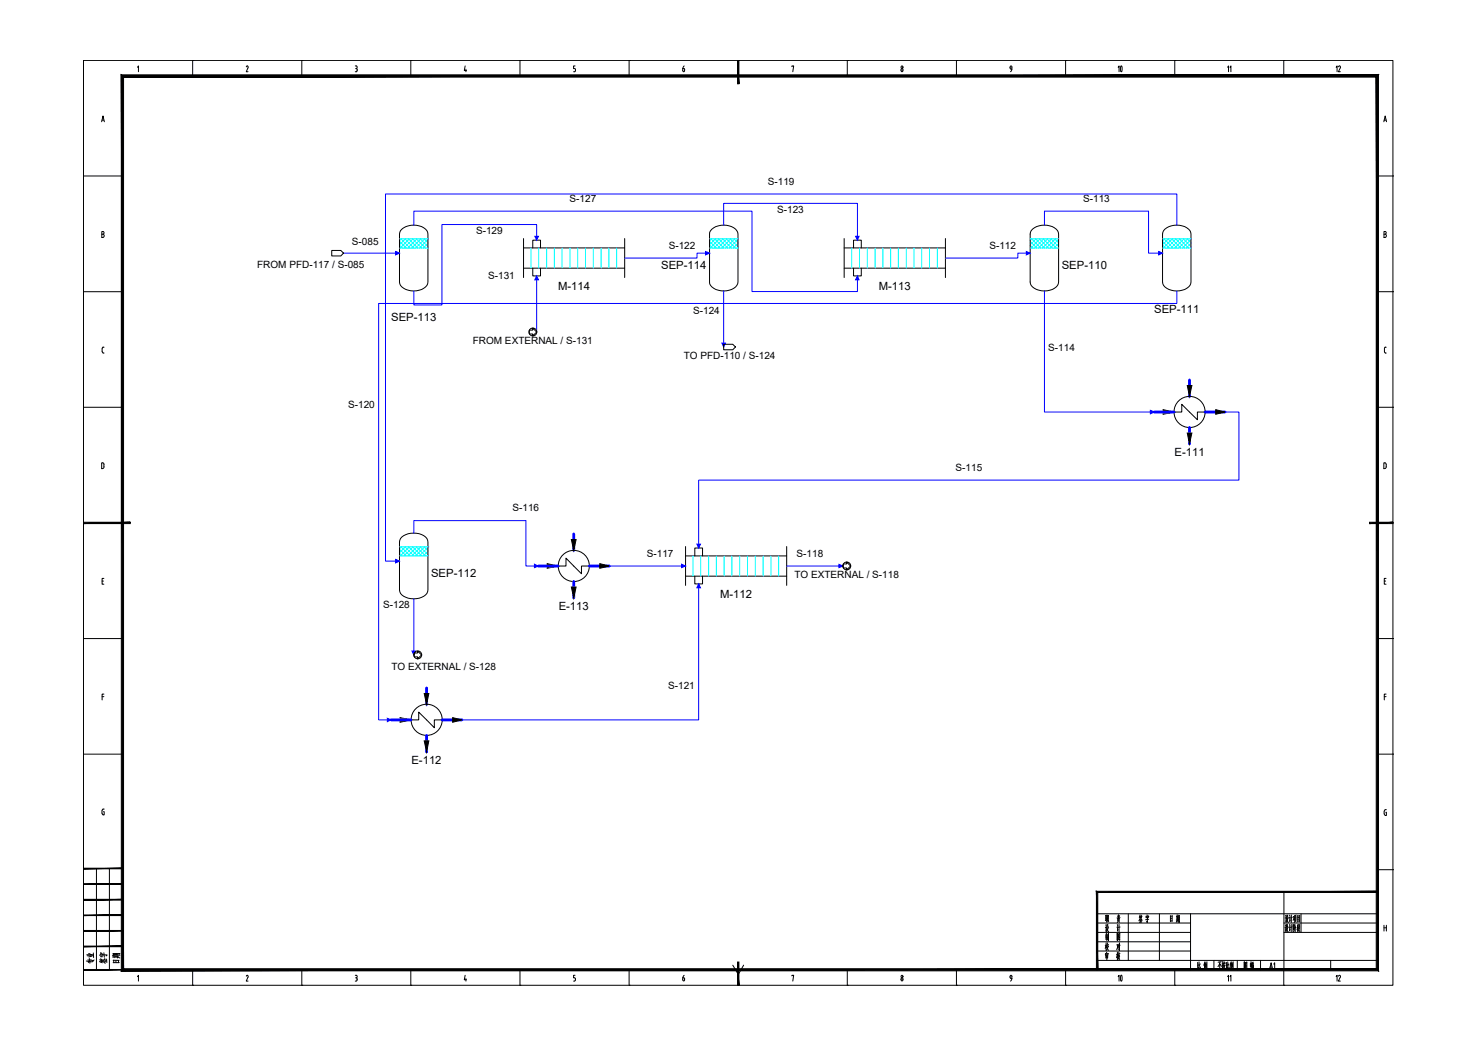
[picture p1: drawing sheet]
<svg xmlns="http://www.w3.org/2000/svg" width="420mm" height="297mm" viewBox="0 0 420 297" stroke-linecap="round" stroke-linejoin="round" font-family="sans-serif">
<g fill="none" stroke="#000" stroke-width=".28">
<path d="M23.7 17.2h372.3v262.9h-372.3zM39.1 19.1l.3-.4v1.7M54.8 17.2h.1M54.8 17.2v4.4M70 19l.4-.2 .1 .5M70.5 19.3l-.5 1.1h.5M85.8 17.2h.1M85.8 17.2v4.4M101 18.7l.5 .2v.4l-.2 .2M101.1 19.5h.1M101.3 19.5l.2 .3M101.5 19.8v.3"/>
<path d="M116.8 17.2h.1M116.8 17.2v4.4M132.2 18.7l-.2 1.4h.6M132.4 19.7v.7M147.8 17.2h.1M147.8 17.2v4.4M163.5 18.7h-.4v.8h.4l.1 .3M163.6 19.8v.3M178.8 17.2h.1M178.8 17.2v4.4M194.5 18.7l-.4 .8M194.6 19.8v.3"/>
<path d="M194.6 19.8l-.1-.3h-.4l.1 .8h.3l.1-.3M209.9 17.2h.1M225.1 19v-.3h.5l-.2 1.7M240.9 17.2h.1M240.9 17.2v4.4M256.7 19.8v.3M256.7 19.8l-.1-.3a.42 .42 0 0 0-.5 .4 .42 .42 0 0 0 .5 .4l.1-.3M271.9 17.2h.1M271.9 17.2v4.4M287.4 19.7h.2M287.6 19.1v.8l-.3 .5M287.7 19.1l-.2-.3a.43 .43 0 0 0-.4 .3 .43 .43 0 0 0 .3 .5"/>
<path d="M302.9 17.2h.1M302.9 17.2v4.4M334 17.2h.1M334 17.2v4.4M364.9 17.2h.1M364.9 17.2v4.4M28.9 34.6l.4-1.6 .4 1.6M29 34.1h.5M101.5 20l-.1 .3-.4 .1M163.6 20l-.1 .3-.4 .1M393.4 34.6l.4-1.6 .4 1.6M393.5 34.1h.5"/>
<path d="M23.7 50h11.1M391.6 50h4.4M396 50h.1M28.9 66.6l.7 .2v.4l-.3 .3M29.3 66.5l.2-.1v-.4l-.6-.2v1.7h.4M393.4 66.6l.7 .2v.4l-.3 .3M393.8 66.5l.2-.1v-.4l-.6-.2v1.7h.4M23.7 82.9h11.1M29 99.1v.8M29.1 99.9l.1 .4 .4 .1M29.3 98.7h.3M29.3 98.7l-.2 .4"/>
<path d="M391.6 82.9h4.4M393.8 98.7h.3M393.8 98.7l-.2 .4v1l.2 .2M396 82.9h.1M23.7 115.8h11.1M391.6 115.8h4.4M393.8 100.4h.3M396 115.8h.1M28.9 131.6l.6 .2 .1 .9-.2 .4-.5 .1zM393.4 131.6h.5l.2 .5-.1 .8-.6 .3zM396 148.6h.1M29 165.2h.4"/>
<path d="M29.5 164.4h-.5v1.7h.5M393.5 165.2h.4M394 164.4h-.5v1.7h.5M23.7 181.5h11.1M29 198h.5M29.5 197.3h-.5v1.7M391.6 181.5h4.4M393.5 198h.5M394 197.3h-.5v1.7M396 181.5h.1M23.7 214.4h11.1M391.6 214.4h4.4"/>
<path d="M396 214.4h.1M29 230.4v.8M29.4 230.7h.2v.9l-.4-.1-.2-.4M29.6 230h-.4l-.2 .4M393.8 230.2h.3M393.8 230.2l-.3 .4 .1 .9 .2 .3M393.9 230.9h.2v.9h-.3M27.4 246.9v28.8M31.1 246.9v28.8M311.9 259.7h79.7M320.7 259.7v13.3M329.6 259.7v13.3"/>
<path d="M338.4 259.7v16M365 253.5v22.2M369.9 259.7v5.3M391.6 247.2h4.4M396 247.2h.1M39.1 277.6l.3-.4v1.7M54.8 275.7v4.4M70 277.5l.3-.3 .2 .2-.5 1.5h.5M85.8 275.7v4.4M101 277.2l.5 .2v.4l-.2 .1M101 278.9h.2M101.1 277.9h.1"/>
<path d="M101.3 277.9l.2 .4M101.5 278.3v.2M101.5 278.5l-.2 .3M116.8 275.7v4.4M132.2 277.2l-.2 1.3h.6M132.4 278.2v.7M147.8 275.7v4.4M163.1 278.9h.2M163.5 277.2h-.4v.7l.4 .1 .1 .3M163.6 278.3v.2M163.6 278.5l-.3 .3M178.8 275.7v4.4"/>
<path d="M194.1 278.5l.3 .3 .2-.3M194.5 277.2l-.4 .8M194.6 278.3v.2M194.6 278.3l-.1-.3-.4-.1v.6M208.3 274.3l1.6 2.7 1.5-2.7M225.1 277.4v-.2h.5l-.2 1.7M240.9 275.7v4.4M256.1 278.5l.3 .3 .3-.3M256.7 278.3v.2M256.7 278.3l-.3-.4-.3 .6M271.9 275.7v4.4M287.1 277.8l.3 .3"/>
<path d="M287.4 278.2h.2M287.6 277.6v.8l-.3 .5M287.7 277.6l-.3-.4-.3 .6M302.9 275.7v4.4M311.9 273h79.7M311.9 262.4h26.5M311.9 265h26.5M311.9 267.7h26.5M311.9 270.3h26.5M324 261.6l.1 .3M324.1 260l-.2 .9M324.1 260.5l.1 .3"/>
<path d="M324.2 261.6l.1 .3M324.3 260.8l.4 .8M324.3 260.7l-.5 1M324.3 260.4l-.3 .1M324.4 261.3l-.4 .1M324.5 260.1l-.2 .6M324.5 260.5v.3M324.5 261.5l-.2 .6M324.6 262.1l-.7 .1M324.7 260.4l-.3 .1M325.8 260.5l.7-.1v.4M325.8 260.4v.4"/>
<path d="M326.1 260l.1 .4M326.2 261.1l-.1 1.1-.1-.3M326.3 260.7l-.1 .4M326.3 260.8h-.4M326.5 261.3l-.8 .1M332.7 260.3v1.7M333.1 261l-.4 .1M333.2 261.7l-.5 .1M333.2 260.4l-.5 .1M333.2 260.3v1.6M334 275.7v4.4M334.6 260.1v1.3"/>
<path d="M334.6 261.6l-.2 .6M334.7 261.6l.1 .3M334.8 260.8h-.2M334.8 261.1h-.2M334.8 260v1.4M335 260.4l-.6 .1M335 261.4l-.6 .1M335.1 261.3l-.2 .9M335.1 260.3v1.1M335.3 260.2v2l-.2-.2M335.3 260.8h-.2M335.3 261.2l-.2 .1"/>
<path d="M335.3 260.3h-.2M340.5 273.5v1.7M340.8 274.9l-.4 .5M340.8 274.3l-.3 .1M340.9 273.4v1.8l.1 .2h.2v-.5M341.2 274l-.3 .6M342.4 273.8v1.7M342.5 273.4l-.3 1M342.6 274.4l.1 .3M342.7 273.8l-.2 .9M342.8 274.1l-.3 1.2M342.8 274.1l-.2 .1"/>
<path d="M342.9 273.7l-.4 .1M342.9 273.9v1M343.1 273.4v2.1l-.2-.3M345.1 273v2.7M346.7 273.9v1.5M346.8 273.4l-.6 1.4M346.9 274.1l.3 .6M347.2 273.4l-.9 .1M347.6 273.3v2.1l-.2-.2M347.7 274.3l-.3 .3M347.7 273.9l-.3 .1M347.8 273.7v.4"/>
<path d="M348 273.9l-.2 .9 .4 .6M348 273.3l.1 .4M348.1 274.5l-.4 1M348.2 273.8h-.4M348.3 273.7l-.1 .3M348.3 274.4l-.6 .1M348.6 273.5v1.7M348.9 274.9l-.3 .5M348.9 274.2l-.3 .2M349 273.4v1.8l.2 .2h.2v-.5M349.3 274l-.3 .6M349.9 273.8v1.7"/>
<path d="M350 273.4l-.3 1M350 274.4l.1 .3M350.1 273.7l-.1 .9M350.3 274.1l-.3 1.2M350.3 274.1l-.2 .1M350.3 273.7l-.3 .1M350.4 273.9v1M350.5 273.4v2l-.1-.2M351.7 273v2.7M353.7 275.4v-2v2M353.7 275.3h.7M354 274.1l.4 .5"/>
<path d="M354 274.9l.1 .3M354 274.6l.1 .2M354.1 273.7l-.3 .6M354.2 273.9l-.2 .1M354.3 273.8l-.5 1M354.4 273.4v2M354.4 273.5l-.7 .1M355.5 273.8v1M355.6 273.3v2.2M355.8 274h-.3M355.8 273.9l-.1 .9v-.2M355.9 274.4v1.1"/>
<path d="M356 273.8v.6M356.1 274.5v.9M356.3 274.9l-.4 .1M356.3 273.8l-.3 .1M356.3 273.8l-.1 .4M356.3 274.2l-.3 .1M356.3 273.5l-.4 .1M356.3 275.3l-.4 .1M356.3 274.5l-.4 .1M356.3 274.4v1M364.9 275.7v4.4M365 262.4h26.6"/>
<path d="M365 265h26.6M365.4 262.9l.1 .3M365.4 260.2l.2 .3M365.5 263.6h-.2M365.5 263.5v1M365.6 260.9h-.3M365.6 260.8v1M365.7 264.2l-.3 .5M365.7 264l.5 .8M365.7 261.5l-.2 .5M365.7 262.8l-.1 1M365.8 261.3l.3 .9h.2"/>
<path d="M365.8 260.5l-.1 .6M365.8 260.1v.5M366 262.8v.8h.2M366 262.9h-.3M366 260.1v.7l.3 .1M366 260.2l-.2 .1M366 263.8h-.3M366.1 263.7l-.6 1.2M366.1 261.1h-.4M366.1 261l-.5 1.2M366.4 263.6l.2-.2v1.2l.2-.5M366.6 262.8l.1 .4"/>
<path d="M366.6 260.1l.1 .4M366.7 260.8l-.2 .1M366.7 260.8l-.1 1.1M366.8 261.5l-.2 .4M367.1 262.7v2.2M367.1 260.1v2.1M367.3 263.5l-.5 .1M367.4 260.8l-.6 .1M367.6 262.8v2M367.8 262.8l-.1 1.4v-.2M367.8 260.5v.9M367.8 262.9l-.2 .1"/>
<path d="M367.9 260.5l-.3 .1M368 263.6l-.3 1.3M368 261.3l-.4 .3M368 260.6v1M368.1 262.9l.4 .8M368.1 262.7l-.3 1M368.2 260.8l-.3 1.4M368.2 260.2v.5M368.2 261.6l.3 .5M368.2 263.5v1.4M368.4 260.6l-.4 .1M368.4 260.5v1.1"/>
<path d="M368.5 260.1l-.5 .2M368.8 262.9v1.8M368.9 260.2v1.9M369 263.6l-.2 .1M369 263.3l-.2 .1M369 264l-.3 .2M369 262.8l-.2 .3M369.1 264l.5 .7M369.1 263.8l.3-.1-.4 1.1M369.2 262.8l-.1 .9M369.4 262.8l.1 .7M369.4 261.2l-.5 .1"/>
<path d="M369.4 260.8h-.5M369.4 262.9l-.2 .1M369.5 260.3l-.6 .1M369.5 260.2v1.9M369.5 261.7l-.6 .2M378.3 273v2.7M393.4 263v1.7M393.4 263.7h.7M394.1 263v1.7M54.8 280.1h.1M85.8 280.1h.1M116.8 280.1h.1"/>
<path d="M147.8 280.1h.1M178.8 280.1h.1M209.9 280.1h.1M240.9 280.1h.1M271.9 280.1h.1M302.9 280.1h.1M334 280.1h.1M364.9 280.1h.1"/>
<circle cx="256.4" cy="19.1" r=".32"/>
<circle cx="256.4" cy="277.6" r=".32"/>
</g>
<g fill="#000" stroke="#000" stroke-width=".28">
<path d="M209.7 17.2l.3 6.6v-6.6zM209.7 17.2l.3 6.6h-.3z"/>
<path d="M34.5 21.3l.6 254.1v-253.5zM34.5 21.3l.6 254.1-.6 .6zM34.5 276l356.7-.6h-356.1zM34.5 276l356.7-.6 .7 .6zM391.2 21.9v253.5l.7 .6zM391.2 21.9l.7-.6v254.7zM35.1 21.9h356.1l.7-.6zM34.5 21.3h357.4l-356.8 .6z"/>
<path d="M23.7 148.4v.4l13.3-.4zM23.7 148.8l13.3-.4v.4z"/>
<path d="M389.3 148.8h6.7v-.4zM389.3 148.4h6.7l-6.7 .4z"/>
<path d="M23.7 255.8h11.1v-.2zM23.7 255.6h11.1l-11.1 .2z"/>
<path d="M23.7 251.4h11.1v-.2zM23.7 251.2h11.1l-11.1 .2z"/>
<path d="M23.7 247h11.1v-.2zM23.7 246.8h11.1l-11.1 .2z"/>
<path d="M312.1 253.7h79.5v-.3zM311.7 253.4h79.9l-79.5 .3zM311.7 253.4l.4 22.3v-22zM311.7 253.4l.4 22.3h-.4z"/>
<path d="M23.7 275.7h11.1v-.1zM23.7 275.6h11.1l-11.1 .1z"/>
<path d="M23.7 269.1h11.1v-.2zM23.7 268.9h11.1l-11.1 .2z"/>
<path d="M23.7 264.7h11.1v-.2zM23.7 264.5h11.1l-11.1 .2z"/>
<path d="M23.7 260.3h11.1v-.2zM23.7 260.1h11.1l-11.1 .2z"/>
<path d="M209.7 273.5v6.6h.3zM209.7 273.5h.3v6.6z"/>
</g>
<path d="M328.1 117.1h5.6M338.1 108v4.7M342.6 117.1h5.6M338.1 121.5v4.7M163.1 151.8v4.6M153 160.9h5.7M163.1 165.3v4.7M167.5 160.9h5.7M121.3 195.6v4.6M111.2 204.6h5.6M121.3 209.1v4.6M125.7 204.6h5.6" fill="none" stroke="#00f" stroke-width=".8"/>
<path d="M330.7 116.4l3 .7-3 .7zM337.5 109.6h1.3l-.7 3.1zM345.6 116.4l2.6 .7-2.6 .7zM337.5 123.1h1.3l-.7 3.1zM162.4 153.4h1.4l-.7 3zM155.6 160.2l3.1 .7-3.1 .6zM162.4 166.9h1.4l-.7 3.1zM170.5 160.2l2.7 .7-2.7 .6zM113.7 204l3.1 .6-3.1 .7zM120.6 197.1h1.3l-.6 3.1zM120.6 210.6h1.3l-.6 3.1zM128.7 204l2.6 .6-2.6 .7z" fill="#000" stroke="#000" stroke-width=".28"/>
<g fill="none" stroke="#000" stroke-width=".28">
<path d="M114.2 65.1a5.4 5.4 0 0 1 7.2 .5l.3 .9v13.7a3.6 3.6 0 0 1-4.1 2.5 3.6 3.6 0 0 1-4-2.5v-13.7l.3-.9zM148.8 76.2h28.8M148.8 70.5h28.8M148.8 67.8v11.1M151.5 70.5v-2.2h2.2v2.2M151.5 76.2v2.2h2.2v-2.2M177.6 67.8v11.1M202.4 65.1a5.3 5.3 0 0 1 7.1 .5l.3 .9v13.7a3.6 3.6 0 0 1-4.1 2.5 3.6 3.6 0 0 1-4-2.5v-13.7v-.5zM240 76.2h28.8M240 67.8v11.1M240 70.5h28.8M242.6 70.5v-2.2h2.2v2.2"/>
<path d="M242.6 76.2v2.2h2.2v-2.2M268.8 67.8v11.1M293.5 65.1a5.4 5.4 0 0 1 7.1 .5l.3 .9v13.7a3.6 3.6 0 0 1-4 2.5 3.6 3.6 0 0 1-4.1-2.5v-13.7l.3-.9zM331.2 65.1a5.4 5.4 0 0 1 7.1 .5l.3 .9v13.7a3.6 3.6 0 0 1-4.1 2.5 3.6 3.6 0 0 1-4-2.5v-13.7l.3-.9zM333.7 117.1h2.2v-2.2l4.5 4.4v-2.2h2.2M114.2 152.6a5.5 5.5 0 0 1 7.2 .5l.3 .9v13.7a3.5 3.5 0 0 1-4.1 2.5 3.5 3.5 0 0 1-4-2.5v-13.7l.3-.9zM194.9 155.3v11.1M194.9 158h28.7M197.5 158v-2.2h2.2v2.2M223.6 155.3v11.1M158.7 160.9h2.2v-2.2l4.4 4.4v-2.2h2.2M194.9 163.8h28.7"/>
<path d="M197.5 163.8v2.2h2.2v-2.2M116.8 204.6h2.2v-2.2l4.5 4.5v-2.3h2.2"/>
<circle cx="338.2" cy="117.1" r="4.4"/>
<circle cx="163.1" cy="160.9" r="4.4"/>
<circle cx="121.3" cy="204.6" r="4.4"/>
</g>
<g fill="none" stroke="#0ff" stroke-width=".28">
<path d="M113.6 67.9h8.1M113.6 70.5h8.1M113.6 69.7l.8 .8M113.6 68.6l1.9 1.9M114 67.9l2.6 2.6M114.2 67.9l-.6 .6M115.1 67.9l2.6 2.6M115.3 67.9l-1.7 1.7M116.1 67.9l2.7 2.6M116.4 67.9l-2.6 2.6M117.2 67.9l2.7 2.6M117.5 67.9l-2.7 2.6"/>
<path d="M118.3 67.9l2.7 2.6M118.6 67.9l-2.7 2.6M119.5 67.9l2.2 2.2M119.7 67.9l-2.7 2.6M120.6 67.9l1.1 1.1M120.8 67.9l-2.7 2.6M121.7 68.1l-2.5 2.4M121.7 69.2l-1.4 1.3M121.7 70.3l-.3 .2M150.9 70.5v5.7M153.1 70.5v5.7M155.4 70.5v5.7"/>
<path d="M157.6 70.5v5.7M159.8 70.5v5.7M162 70.5v5.7M164.2 70.5v5.7M166.4 70.5v5.7M168.6 70.5v5.7M170.9 70.5v5.7M173.1 70.5v5.7M175.3 70.5v5.7M201.7 67.9h8.1M201.7 70.5h8.1M201.7 69.7l.8 .8"/>
<path d="M201.7 68.6l1.9 1.9M202.1 67.9l2.6 2.6M202.3 67.9l-.6 .6M203.2 67.9l2.6 2.6M203.4 67.9l-1.7 1.7M204.3 67.9l2.6 2.6M204.5 67.9l-2.6 2.6M205.4 67.9l2.6 2.6M205.6 67.9l-2.6 2.6M206.5 67.9l2.6 2.6M206.7 67.9l-2.6 2.6M207.5 67.9l2.3 2.2"/>
<path d="M207.8 67.9l-2.6 2.6M208.6 67.9l1.2 1.1M208.9 67.9l-2.6 2.6M209.7 67.9h.1M209.8 68.1l-2.5 2.4M209.8 69.2l-1.4 1.3M209.8 70.3l-.3 .2M242.1 70.5v5.7M244.3 70.5v5.7M246.5 70.5v5.7M248.8 70.5v5.7M251 70.5v5.7"/>
<path d="M253.2 70.5v5.7M255.4 70.5v5.7M257.6 70.5v5.7M259.8 70.5v5.7M262 70.5v5.7M264.2 70.5v5.7M266.5 70.5v5.7M292.8 69.7l.9 .8M292.8 68.6l2 1.9M292.8 67.9h8.1M292.8 70.5h8.1M293.3 67.9l2.6 2.6"/>
<path d="M293.4 67.9l-.6 .6M294.4 67.9l2.6 2.6M294.5 67.9l-1.7 1.7M295.4 67.9l2.7 2.6M295.6 67.9l-2.5 2.6M296.5 67.9l2.7 2.6M296.7 67.9l-2.6 2.6M297.6 67.9l2.7 2.6M297.8 67.9l-2.6 2.6M298.7 67.9l2.2 2.2M298.9 67.9l-2.6 2.6M299.8 67.9l1.1 1.1"/>
<path d="M300 67.9l-2.6 2.6M300.9 68.1l-2.4 2.4M300.9 69.2l-1.3 1.3M300.9 70.3l-.2 .2M330.5 67.9h8.1M330.5 70.5h8.1M330.5 69.7l.8 .8M330.5 68.6l1.9 1.9M330.9 67.9l2.6 2.6M331.1 67.9l-.6 .6M332 67.9l2.6 2.6M332.2 67.9l-1.7 1.7"/>
<path d="M333.1 67.9l2.6 2.6M333.3 67.9l-2.6 2.6M334.2 67.9l2.6 2.6M334.4 67.9l-2.6 2.6M335.3 67.9l2.6 2.6M335.5 67.9l-2.6 2.6M336.4 67.9l2.2 2.2M336.6 67.9l-2.6 2.6M337.5 67.9l1.1 1.1M337.7 67.9l-2.6 2.6M338.6 68.1l-2.4 2.4M338.6 69.2l-1.3 1.3"/>
<path d="M338.6 70.3l-.2 .2M113.6 157.2l.8 .8M113.6 156.1l1.9 1.9M113.6 155.4h8.1M113.6 158h8.1M114 155.4l2.6 2.6M114.2 155.4l-.6 .6M115.1 155.4l2.6 2.6M115.3 155.4l-1.7 1.7M116.1 155.4l2.7 2.6M116.4 155.4l-2.6 2.6M117.2 155.4l2.7 2.6"/>
<path d="M117.5 155.4l-2.7 2.6M118.3 155.4l2.7 2.6M118.6 155.4l-2.7 2.6M119.5 155.4l2.2 2.2M119.7 155.4l-2.7 2.6M120.6 155.4l1.1 1.1M120.8 155.4l-2.7 2.6M121.7 155.4h.1M121.7 155.6l-2.5 2.4M121.7 156.7l-1.4 1.3M121.7 157.8l-.3 .2M197 158v5.8"/>
<path d="M199.2 158v5.8M201.5 158v5.8M203.7 158v5.8M205.9 158v5.8M208.1 158v5.8M210.3 158v5.8M212.5 158v5.8M214.7 158v5.8M216.9 158v5.8M219.1 158v5.8M221.3 158v5.8"/>
</g>
<!-- layer: STREAM -->
<g fill="none" stroke="#00f" stroke-width=".28">
<path d="M97.6 72h16M117.6 64v-4h96.2v22.9h29.9v-4.5M152.6 68.3v-4.5h-27v22.9h-8v-4M152.6 78.4v16M201.7 72h-3.6v1.3h-20.5M205.7 64v-6.2h38v10.5M292.8 72h-3.5v1.3h-20.5M296.9 64v-4h29.6v12h4M334.5 64v-8.9h-224.9v104.4h4M205.7 82.7v15.9M296.9 82.7v34.4h31.2M334.5 82.7v3.6h-226.9v118.3h3.6"/>
<path d="M348.2 117.1h4v19.4h-153.6v19.3M117.6 151.5v-3.5h31.9v12.9h3.5M117.6 170.3v15.9M173.2 160.9h21.7M198.6 166v38.6h-67.3M223.6 160.9h16"/>
</g>
<!-- layer: STREAM_ARROW -->
<g fill="#00f" stroke="#00f" stroke-width=".28">
<path d="M112.5 71.5l1.1 .5-1.1 .5z"/>
<path d="M291.7 71.5l1.1 .5-1.1 .5z"/>
<path d="M329.4 71.5l1.1 .5-1.1 .5z"/>
<path d="M327 116.6l1.1 .5-1.1 .5z"/>
<path d="M198.1 154.7h1l-.5 1.1z"/>
<path d="M151.9 160.4l1.1 .5-1.1 .5z"/>
<path d="M193.7 160.4l1.2 .5-1.2 .5z"/>
<path d="M238.5 160.4l1.1 .5-1.1 .5z"/>
<path d="M112.5 159l1.1 .5-1.1 .5z"/>
<path d="M110.1 204.2l1.1 .4-1.1 .5z"/>
<path d="M198.6 166l.5 1.1h-1z"/>
<path d="M200.6 71.5l1.1 .5-1.1 .5z"/>
<path d="M243.2 67.2h1l-.5 1.1z"/>
<path d="M205.2 97.5h1l-.5 1.1z"/>
<path d="M243.7 78.4l.5 1.1h-1z"/>
<path d="M117.1 185.1h1l-.5 1.1z"/>
<path d="M152 67.2h1.1l-.5 1.1z"/>
<path d="M152.6 78.4l.5 1.1h-1.1z"/>
</g>
<!-- layer: CONNECTOR -->
<g fill="none" stroke="#000" stroke-width=".28">
<path d="M94.3 71.2h2.6l.7 .8-.7 .8h-2.6zM150.5 93.8h1v-.6l1.1 1.2-1.1 1.1v-.6h-1zM205.7 97.9h2.6l.8 .7-.8 .8h-2.6zM239.7 160.3h1v-.5l1.1 1.1-1.1 1.1v-.6h-1zM117.8 185.6h.9v-.5l1.1 1.1-1.1 1.1v-.6h-.9z"/>
<circle cx="151.5" cy="94.4" r="1.12"/>
<circle cx="240.7" cy="160.9" r="1.12"/>
<circle cx="118.8" cy="186.1" r="1.12"/>
</g>
<text font-size="6.6" x="315.7" y="280.8">10</text>
<text font-size="6.2" x="315.7" y="22.2">10</text>
<g font-size="5.3">
<text x="312.9" y="266">设 计</text>
<text x="27.5" y="275.2" transform="rotate(-90 27.5 275.2)">专业</text>
<text x="31.4" y="275.2" transform="rotate(-90 31.4 275.2)">签字</text>
<text x="34.9" y="274.8" transform="rotate(-90 34.9 274.8)">日期</text>
<text x="312.9" y="271.3">校 对</text>
</g>
<g font-size="4.4">
<text x="378.5" y="21.5">12</text>
<text x="363.4" y="276.6" transform="rotate(-90 363.4 276.6)">A1</text>
<text x="382.1" y="280.1" transform="rotate(-90 382.1 280.1)">12</text>
</g>
<g font-size="3.5">
<text x="350.7" y="21.5" transform="rotate(-90 350.7 21.5)">11</text>
<text x="350.7" y="280.1" transform="rotate(-90 350.7 280.1)">11</text>
</g>
<g font-size="3.2">
<text x="187.9" y="76.5">SEP-114</text>
<text x="301.8" y="76.5">SEP-110</text>
<text x="158.7" y="82.4">M-114</text>
<text x="249.8" y="82.4">M-113</text>
<text x="328.1" y="89">SEP-111</text>
<text x="111.2" y="91.2">SEP-113</text>
<text x="333.9" y="129.7">E-111</text>
<text x="122.5" y="164.1">SEP-112</text>
<text x="158.8" y="173.5">E-113</text>
<text x="204.7" y="170">M-112</text>
<text x="117" y="217.2">E-112</text>
</g>
<g font-size="2.8">
<text x="218.3" y="52.5">S-119</text>
<text x="161.9" y="57.6">S-127</text>
<text x="307.9" y="57.6">S-113</text>
<text x="220.9" y="60.4">S-123</text>
<text x="100.1" y="69.5">S-085</text>
<text x="135.3" y="66.5">S-129</text>
<text x="190.1" y="70.9">S-122</text>
<text x="281.2" y="70.9">S-112</text>
<text x="73.1" y="76.2">FROM PFD-117 / S-085</text>
<text x="138.8" y="79.3">S-131</text>
<text x="197" y="89.4">S-124</text>
<text x="134.4" y="97.9">FROM EXTERNAL / S-131</text>
<text x="298" y="99.9">S-114</text>
<text x="194.4" y="102.2">TO PFD-110 / S-124</text>
<text x="99" y="115.9">S-120</text>
<text x="271.6" y="133.8">S-115</text>
<text x="145.7" y="145.3">S-116</text>
<text x="183.9" y="158.4">S-117</text>
<text x="226.5" y="158.4">S-118</text>
<text x="225.8" y="164.4">TO EXTERNAL / S-118</text>
<text x="108.9" y="172.9">S-128</text>
<text x="111.3" y="190.4">TO EXTERNAL / S-128</text>
<text x="189.9" y="195.9">S-121</text>
</g>
</svg>
